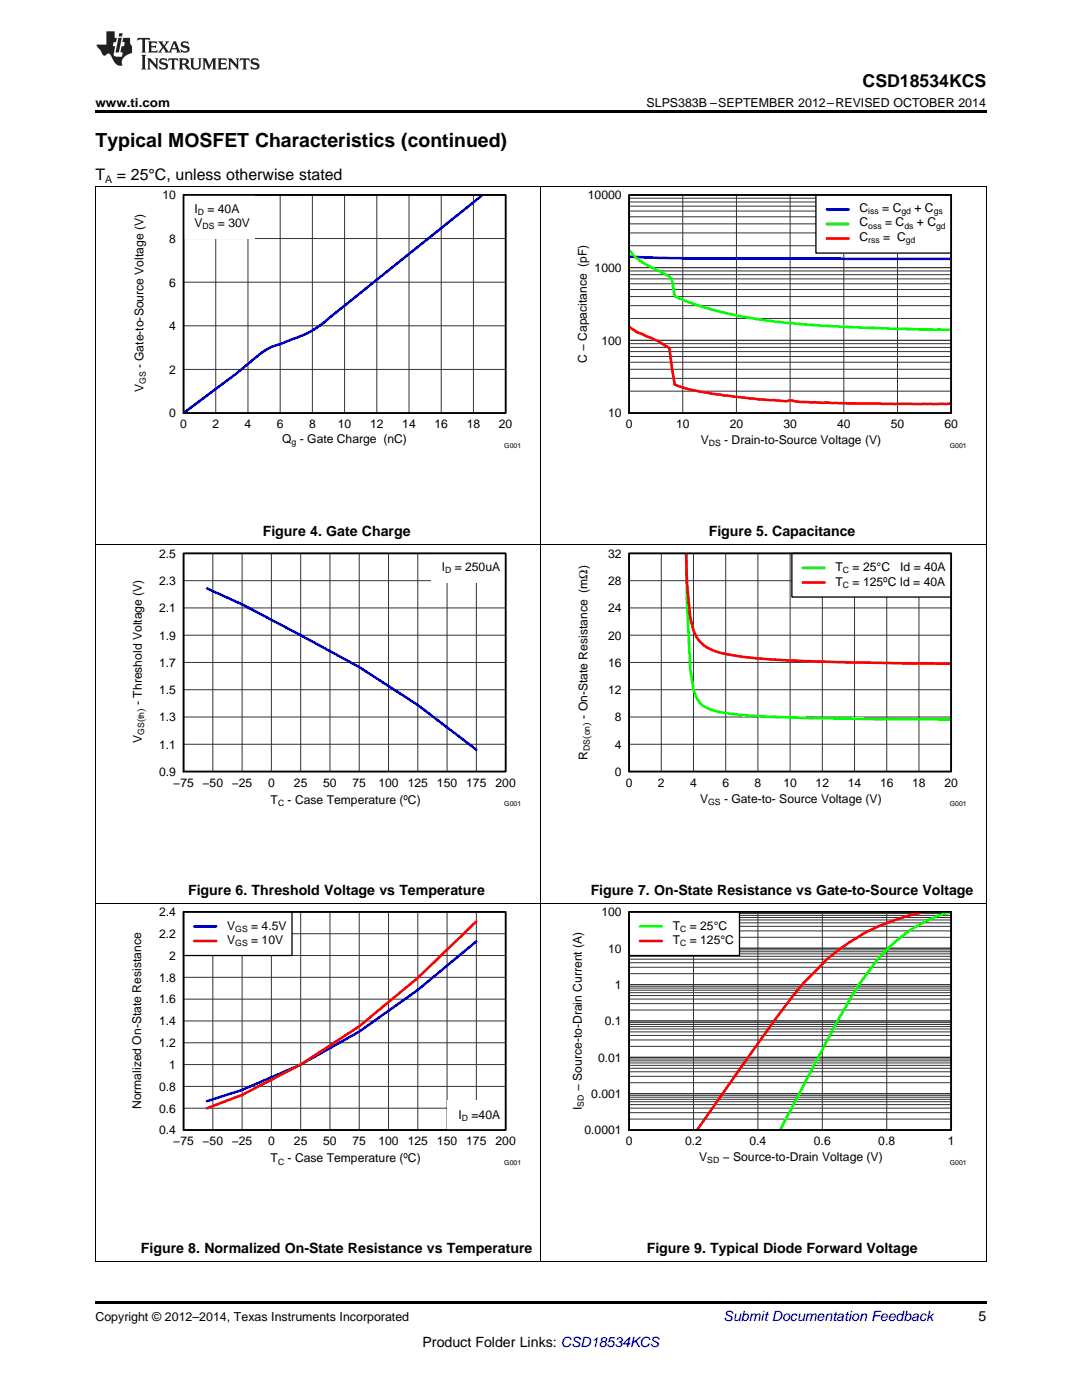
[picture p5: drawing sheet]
<svg xmlns="http://www.w3.org/2000/svg" width="216mm" height="279mm" viewBox="0 0 216 279" stroke-linecap="round" stroke-linejoin="round" font-family="sans-serif">
<path d="M19 259.7h177.8v.5h-177.8z" fill="#000"/>
<path d="M19.1 180.3v71.6M107.9 180.3v71.6M196.8 180.3v71.6M19 251.8h177.8" fill="none" stroke="#000" stroke-width=".2"/>
<path d="M36.6 182h64.3v43.5h-64.3z" fill="none" stroke="#000" stroke-width=".26"/>
<g fill="none" stroke="#333" stroke-width=".2">
<path d="M36.6 182h64.3v43.5h-64.3zM36.6 199.4h64.3M36.6 195h64.3M36.6 190.7h64.3M36.6 186.3h64.3M42.5 182v43.5M48.3 182v43.5M54.2 182v43.5M60 182v43.5M65.8 182v43.5M71.7 182v43.5M77.5 182v43.5"/>
<path d="M83.4 182v43.5M89.2 182v43.5M95.1 182v43.5M36.6 216.8h64.3M36.6 212.5h64.3M36.6 208.1h64.3M36.6 203.8h64.3M36.6 221.2h64.3"/>
</g>
<path d="M95.1 187.9l-11.7 9.7-11.7 8.3-11.7 6.6-11.7 5-7 2.3" fill="none" stroke="#00f" stroke-width=".52"/>
<path d="M95.1 183.9l-11.7 11.3-11.7 9.6-11.7 7.7-11.7 6-7 2.7" fill="none" stroke="#f00" stroke-width=".52"/>
<path d="M36.6 182h21.7v8.7h-21.7z" fill="#fff"/>
<path d="M36.6 182h21.7v8.7h-21.7z" fill="none" stroke="#000" stroke-width=".26"/>
<path d="M38.8 184.9h4.4" fill="none" stroke="#00f" stroke-width=".52"/>
<path d="M38.8 187.8h4.4" fill="none" stroke="#f00" stroke-width=".52"/>
<path d="M89.3 219.7h11.6v5.8h-11.6z" fill="#fff"/>
<path d="M36.6 182h64.3v43.5h-64.3z" fill="none" stroke="#000" stroke-width=".35"/>
<path d="M125.5 182h64.3v43.5h-64.3z" fill="none" stroke="#000" stroke-width=".26"/>
<g fill="none" stroke="#333" stroke-width=".2">
<path d="M125.5 182h64.3v43.5h-64.3zM125.5 199.4h64.3M125.5 198.7h64.3M125.5 198.1h64.3M125.5 197.6h64.3M125.5 197.2h64.3M125.5 196.8h64.3M125.5 196.5h64.3M125.5 194.3h64.3M125.5 193h64.3M125.5 192.1h64.3M125.5 191.4h64.3"/>
<path d="M125.5 190.9h64.3M125.5 190.4h64.3M125.5 189.9h64.3M125.5 189.6h64.3M125.5 189.2h64.3M125.5 187.1h64.3M125.5 185.8h64.3M125.5 184.9h64.3M125.5 184.2h64.3M125.5 183.6h64.3M125.5 183.1h64.3M125.5 182.7h64.3"/>
<path d="M125.5 182.3h64.3M138.4 182v43.5M151.2 182v43.5M164.1 182v43.5M176.9 182v43.5M125.5 219.9h64.3M125.5 219.4h64.3M125.5 219h64.3M125.5 218.6h64.3M125.5 218.3h64.3M125.5 216.1h64.3M125.5 214.8h64.3"/>
<path d="M125.5 213.9h64.3M125.5 213.2h64.3M125.5 212.6h64.3M125.5 212.1h64.3M125.5 211.7h64.3M125.5 211.3h64.3M125.5 211h64.3M125.5 208.8h64.3M125.5 207.5h64.3M125.5 206.6h64.3M125.5 205.9h64.3M125.5 205.4h64.3"/>
<path d="M125.5 204.9h64.3M125.5 204.5h64.3M125.5 204.1h64.3M125.5 203.8h64.3M125.5 201.6h64.3M125.5 200.3h64.3M125.5 223.3h64.3M125.5 222.1h64.3M125.5 221.2h64.3M125.5 220.4h64.3"/>
</g>
<path d="M189.7 182a29.2 29.2 0 0 0-14.6 9.4l-3.7 5.1a288.7 288.7 0 0 0-11.9 21.8l-3.8 7.2" fill="none" stroke="#0f0" stroke-width=".52"/>
<path d="M184.4 182a41 41 0 0 0-19.4 9.4l-4.9 5.1-1.8 2.2a862.4 862.4 0 0 0-19.2 26.8" fill="none" stroke="#f00" stroke-width=".52"/>
<path d="M125.5 182h22.1v8.7h-22.1z" fill="#fff"/>
<path d="M36.6 110.4h64.3v43.6h-64.3zM125.5 182h22.1v8.7h-22.1z" fill="none" stroke="#000" stroke-width=".26"/>
<path d="M127.7 184.9h4.4" fill="none" stroke="#0f0" stroke-width=".52"/>
<path d="M127.7 187.8h4.4" fill="none" stroke="#f00" stroke-width=".52"/>
<path d="M125.5 182h64.3v43.5h-64.3z" fill="none" stroke="#000" stroke-width=".35"/>
<path d="M19.1 108.8v71.5M107.9 108.8v71.5M196.8 108.8v71.5M19 180.3h177.8" fill="none" stroke="#000" stroke-width=".2"/>
<g fill="none" stroke="#333" stroke-width=".2">
<path d="M36.6 110.4h64.3v43.6h-64.3zM36.6 115.9h64.3M42.5 110.4v43.6M48.3 110.4v43.6M54.2 110.4v43.6M60 110.4v43.6M65.8 110.4v43.6M71.7 110.4v43.6M77.5 110.4v43.6M83.4 110.4v43.6M89.2 110.4v43.6M95.1 110.4v43.6"/>
<path d="M36.6 137.7h64.3M36.6 132.2h64.3M36.6 126.8h64.3M36.6 121.3h64.3M36.6 148.5h64.3M36.6 143.1h64.3"/>
</g>
<path d="M41.3 117.4l7 3.2 23.4 12.5 11.7 7.6 11.7 8.9" fill="none" stroke="#00f" stroke-width=".52"/>
<path d="M86 110.4h14.9v5.8h-14.9z" fill="#fff"/>
<path d="M36.6 110.4h64.3v43.6h-64.3z" fill="none" stroke="#000" stroke-width=".35"/>
<path d="M125.5 110.4h64.3v43.6h-64.3z" fill="none" stroke="#000" stroke-width=".26"/>
<g fill="none" stroke="#333" stroke-width=".2">
<path d="M125.5 110.4h64.3v43.6h-64.3zM125.5 115.9h64.3M132 110.4v43.6M138.4 110.4v43.6M144.8 110.4v43.6M151.2 110.4v43.6M157.7 110.4v43.6M164.1 110.4v43.6M170.5 110.4v43.6M176.9 110.4v43.6M183.4 110.4v43.6M125.5 137.7h64.3"/>
<path d="M125.5 132.2h64.3M125.5 126.8h64.3M125.5 121.3h64.3M125.5 148.5h64.3M125.5 143.1h64.3"/>
</g>
<path d="M136.9 110.4l.2 9.8 .6 13.2 .7 4.2a5.8 5.8 0 0 0 5.1 4.5 83.8 83.8 0 0 0 14.2 1.1l32.1 .4" fill="none" stroke="#0f0" stroke-width=".52"/>
<path d="M136.9 110.4l.2 6.2 .6 6.7a7.4 7.4 0 0 0 3.3 5.8l2.5 1.1a64.2 64.2 0 0 0 14.2 1.6l12.8 .4 19.3 .3" fill="none" stroke="#f00" stroke-width=".52"/>
<path d="M158 110.4h31.8v8.8h-31.8z" fill="#fff"/>
<path d="M36.6 38.9h64.3v43.5h-64.3zM158 110.4h31.8v8.8h-31.8z" fill="none" stroke="#000" stroke-width=".26"/>
<path d="M160.2 113.3h4.3" fill="none" stroke="#0f0" stroke-width=".52"/>
<path d="M160.2 116.2h4.3" fill="none" stroke="#f00" stroke-width=".52"/>
<path d="M125.5 110.4h64.3v43.6h-64.3z" fill="none" stroke="#000" stroke-width=".35"/>
<path d="M19.1 37.2v71.6M107.9 37.2v71.6M196.8 37.2v71.6M19 108.7h177.8" fill="none" stroke="#000" stroke-width=".2"/>
<g fill="none" stroke="#333" stroke-width=".2">
<path d="M36.6 38.9h64.3v43.5h-64.3zM43.1 38.9v43.5M49.5 38.9v43.5M55.9 38.9v43.5M62.3 38.9v43.5M68.8 38.9v43.5M75.2 38.9v43.5M81.6 38.9v43.5M88 38.9v43.5M94.5 38.9v43.5M36.6 56.3h64.3M36.6 47.6h64.3"/>
<path d="M36.6 73.7h64.3M36.6 65h64.3"/>
</g>
<path d="M96.3 38.9l-31.7 25.5a20 20 0 0 1-7.1 3.6l-3.2 1.2-1.9 1.1-5.3 4.3-10.5 7.8" fill="none" stroke="#00f" stroke-width=".52"/>
<path d="M36.6 38.9h14.4v8.7h-14.4z" fill="#fff"/>
<path d="M36.6 38.9h64.3v43.5h-64.3z" fill="none" stroke="#000" stroke-width=".35"/>
<path d="M125.5 38.9h64.3v43.5h-64.3z" fill="none" stroke="#000" stroke-width=".26"/>
<g fill="none" stroke="#333" stroke-width=".2">
<path d="M125.5 38.9h64.3v43.5h-64.3zM125.5 39.6h64.3M136.2 38.9v43.5M146.9 38.9v43.5M157.7 38.9v43.5M168.4 38.9v43.5M179.1 38.9v43.5M125.5 59.2h64.3M125.5 57.8h64.3M125.5 56.6h64.3M125.5 55.7h64.3M125.5 54.8h64.3"/>
<path d="M125.5 54.1h64.3M125.5 53.4h64.3M125.5 49h64.3M125.5 46.5h64.3M125.5 44.7h64.3M125.5 43.3h64.3M125.5 42.1h64.3M125.5 41.1h64.3M125.5 40.3h64.3M125.5 78.1h64.3M125.5 75.5h64.3M125.5 73.7h64.3"/>
<path d="M125.5 72.3h64.3M125.5 71.1h64.3M125.5 70.2h64.3M125.5 69.3h64.3M125.5 68.6h64.3M125.5 67.9h64.3M125.5 63.6h64.3M125.5 61h64.3"/>
</g>
<path d="M125.5 51.2l5.9 .3 10.2 .1 48.2 .1" fill="none" stroke="#00f" stroke-width=".52"/>
<path d="M125.5 50a14.2 14.2 0 0 0 5.9 4l2.2 1.2 .5 .6 .5 3.3a60.8 60.8 0 0 0 16.6 4.6l5.4 .7 9.6 .7 12.3 .5 11.3 .2" fill="none" stroke="#0f0" stroke-width=".52"/>
<path d="M125.5 65.2a13.4 13.4 0 0 0 4.3 2.2l1.6 .7 2.2 1.4 1 7.3a45.3 45.3 0 0 0 11.3 2.3l5.3 .6 5.9 .4a3.9 3.9 0 0 1 2.2 .1l4.8 .2 14.4 .2 11.3-.1" fill="none" stroke="#f00" stroke-width=".52"/>
<path d="M162.8 38.9h27v11.6h-27z" fill="#fff"/>
<path d="M162.8 38.9h27v11.6h-27z" fill="none" stroke="#000" stroke-width=".26"/>
<path d="M165 41.8h4.3" fill="none" stroke="#00f" stroke-width=".52"/>
<path d="M165 44.7h4.3" fill="none" stroke="#0f0" stroke-width=".52"/>
<path d="M165 47.6h4.3" fill="none" stroke="#f00" stroke-width=".52"/>
<path d="M125.5 38.9h64.3v43.5h-64.3z" fill="none" stroke="#000" stroke-width=".35"/>
<path d="M19 37.2h177.8" fill="none" stroke="#000" stroke-width=".2"/>
<path d="M19 22h177.8v.5h-177.8z" fill="#000"/>
<g fill="#231f20">
<path d="M27.5 7.6l-.1 .5 .4-.2h.6v.1v2.1l-.2 .4h1l-.3-.4v-2.1l.1-.1h.5l.5 .2-.2-.5zM29.5 8.3l.2 .3v1.5l-.2 .4h1.8l.2-.6a1.04 1.04 0 0 1-1.3 .2v-.7h.6l.3 .2v-.6l-.3 .2h-.6v-.6l.8-.1 .4 .3-.2-.5zM31.5 8.3l.9 1.1-.9 1.1h.8l-.2-.2 .5-.7 .4 .7-.2 .2h1.5l-.1-.2 .1-.4h.9l.1 .4-.2 .2h1l-.3-.3-.7-1.9h-.5l-.9 2-.8-1 .9-1h-.8l.1 .3-.3 .5-.4-.6 .2-.2zM34.7 8.6l.4 1h-.7zM36.3 8.4a.63 .63 0 0 0-.2 .7 .63 .63 0 0 0 .6 .4l.6 .2 .1 .2a.75 .75 0 0 1-.7 .4 .75 .75 0 0 1-.6-.5l.1 .7 .1-.1a1.11 1.11 0 0 0 1.5-.6 1.13 1.13 0 0 0-1.2-.8l-.1-.4a1.04 1.04 0 0 1 1.2 .2l-.2-.5-.1 .1-.5-.2zM28.2 10.9l.2 .4v2.2l-.2 .4h1l-.3-.4v-2.2l.3-.4zM29.3 11.6l.3 .4v1.5l-.3 .4h.8l-.2-.4v-1.3l1.5 1.7v-1.9l.2-.4h-.7l.2 .4v.9l-1.1-1.3zM32 11.8a.62 .62 0 0 0-.2 .7 .62 .62 0 0 0 .6 .4l.6 .1 .1 .3a.76 .76 0 0 1-.7 .3 .76 .76 0 0 1-.6-.4l.1 .7 .1-.1a1.11 1.11 0 0 0 1.5-.6 1.13 1.13 0 0 0-1.2-.8l-.1-.4a1.04 1.04 0 0 1 1.2 .2l-.2-.6-.1 .1-.5-.1zM33.7 11.6l-.2 .6a.61 .61 0 0 1 .8-.3v1.6l-.2 .4h.9l-.2-.4v-1.6a.63 .63 0 0 1 .8 .3l-.2-.6zM35.6 11.6l.3 .4v1.5l-.3 .4h1l-.2-.2v-.8l.5 .2a.76 .76 0 0 0 1.2 .7l-1-1a.58 .58 0 0 0 .6-.5 .58 .58 0 0 0-.5-.6zM36.4 11.9h.1a.45 .45 0 0 1 .5 .1 .45 .45 0 0 1 .1 .5l-.7 .2zM37.9 11.6l.2 .2a2.17 2.17 0 0 0 .3 1.9 .99 .99 0 0 0 1.6-.6v-1.1l.2-.4h-.7l.2 .2a1.92 1.92 0 0 1-.2 1.8 .6 .6 0 0 1-.9-.5v-1.1l.2-.4zM40.4 11.6l.2 .4v1.5l-.2 .4h.7l-.2-.4v-1.4l.8 1.8 .8-1.8v1.4l-.2 .4h.9l-.2-.4v-1.5l.2-.4h-.8l-.6 1.5-.6-1.5zM43.4 11.6l.2 .4v1.5l-.2 .4h1.8l.2-.6a1.04 1.04 0 0 1-1.3 .1v-.6h.5l.4 .2v-.6l-.4 .2h-.5v-.7h.8l.3 .3-.1-.6zM45.5 11.6l.2 .4v1.5l-.2 .4h.7l-.2-.4v-1.3l1.5 1.7v-1.9l.2-.4h-.7l.2 .4v.9l-1.1-1.3zM47.9 11.6l-.1 .6a.61 .61 0 0 1 .8-.3v1.6l-.3 .4h1l-.3-.4 .1-1.6a.63 .63 0 0 1 .7 .3l-.1-.6zM50.2 11.8a.62 .62 0 0 0-.2 .7 .62 .62 0 0 0 .6 .4l.6 .1 .2 .3a.76 .76 0 0 1-.8 .3 .76 .76 0 0 1-.6-.4l.1 .7 .2-.1a1.11 1.11 0 0 0 1.5-.6 1.13 1.13 0 0 0-1.3-.8l-.1-.4a1.04 1.04 0 0 1 1.2 .2l-.1-.6-.2 .1-.5-.1z"/>
<path d="M21.2 6.3v2.6h-1.9l.1 .4 .7 .9a.91 .91 0 0 0 1 .8 .56 .56 0 0 1 .5-.3 .56 .56 0 0 1 .5 .3l.4 .8a1.53 1.53 0 0 0 1.9 1.2 1.54 1.54 0 0 1 1-2.1l.9-.3v-1.4a1.52 1.52 0 0 1-.3-1.6h-1.4l-.2 .8h.5l-.2 .8h-.4l-.2 1v.2l.4 .1-.2 .8a1.93 1.93 0 0 1-1.6-.3l.3-1.8h-.5l.2-.8h.4l.2-.8h-.4v-1.3zM23.6 7.6l-.6 2.9h.7l.6-2.9zM23.8 6.6l-.1 .7h.6l.2-.7z"/>
</g>
<text font-size="3.9" x="19" y="29.3">Typical MOSFET Characteristics (continued)</text>
<text font-size="3.5" x="172.1" y="17.3">CSD18534KCS</text>
<g font-size="3.2">
<text x="19" y="36">T</text>
<text x="23.3" y="36">= 25°C, unless otherwise stated</text>
</g>
<g font-size="2.8">
<text x="52.4" y="107">Figure 4. Gate Charge</text>
<text x="141.4" y="107">Figure 5. Capacitance</text>
<text x="37.5" y="178.6">Figure 6. Threshold Voltage vs Temperature</text>
<text x="117.9" y="178.6">Figure 7. On-State Resistance vs Gate-to-Source Voltage</text>
<text x="28.1" y="250.1">Figure 8. Normalized On-State Resistance vs Temperature</text>
<text x="129" y="250.1">Figure 9. Typical Diode Forward Voltage</text>
<text x="195.3" y="263.6">5</text>
<text x="84.3" y="268.9">Product Folder Links: CSD18534KCS</text>
</g>
<text font-size="2.8" fill="#0000c8" x="144.4" y="263.6">Submit Documentation Feedback</text>
<g font-size="2.5">
<text x="19" y="21.4">www.ti.com</text>
<text x="129" y="21.4">SLPS383B –SEPTEMBER 2012–REVISED OCTOBER 2014</text>
<text x="19" y="263.6">Copyright © 2012–2014, Texas Instruments Incorporated</text>
</g>
<g font-size="2.4">
<text x="32.4" y="39.8">10</text>
<text x="117.3" y="39.8">10000</text>
<text x="38.8" y="42.4">I</text>
<text x="38.8" y="45.3">V</text>
<text x="41.4" y="42.4">= 40A</text>
<text x="43.5" y="45.3">= 30V</text>
<text x="171.5" y="42.3">C</text>
<text x="171.5" y="45.2">C</text>
<text x="176" y="42.3">= C</text>
<text x="176.6" y="45.2">= C</text>
<text x="182.5" y="42.3">+ C</text>
<text x="183" y="45.2">+ C</text>
<text x="33.8" y="48.5">8</text>
<text x="171.5" y="48.1">C</text>
<text x="176.2" y="48.1">= C</text>
<text x="33.8" y="57.2">6</text>
<text x="118.7" y="54.3">1000</text>
<text x="33.8" y="65.9">4</text>
<text x="120" y="68.8">100</text>
<text x="28.6" y="73.5" transform="rotate(-90 28.6 73.5)">- Gate-to-Source Voltage (V)</text>
<text x="33.8" y="74.6">2</text>
<text x="117.1" y="72.5" transform="rotate(-90 117.1 72.5)">C − Capacitance (pF)</text>
<text x="28.6" y="78.3" transform="rotate(-90 28.6 78.3)">V</text>
<text x="33.8" y="83.3">0</text>
<text x="121.3" y="83.3">10</text>
<text x="36" y="85.4">0</text>
<text x="42.4" y="85.4">2</text>
<text x="48.8" y="85.4">4</text>
<text x="55.2" y="85.4">6</text>
<text x="56.3" y="88.3">Q - Gate Charge (nC)</text>
<text x="61.7" y="85.4">8</text>
<text x="67.4" y="85.4">10</text>
<text x="73.8" y="85.4">12</text>
<text x="80.3" y="85.4">14</text>
<text x="86.7" y="85.4">16</text>
<text x="93.1" y="85.4">18</text>
<text x="99.5" y="85.4">20</text>
<text x="124.9" y="85.4">0</text>
<text x="134.9" y="85.4">10</text>
<text x="139.8" y="88.6">V</text>
<text x="144.5" y="88.6">- Drain-to-Source Voltage (V)</text>
<text x="145.6" y="85.4">20</text>
<text x="156.3" y="85.4">30</text>
<text x="167" y="85.4">40</text>
<text x="177.7" y="85.4">50</text>
<text x="188.4" y="85.4">60</text>
<text x="31.8" y="111.3">2.5</text>
<text x="88.1" y="114">I</text>
<text x="90.7" y="114">= 250uA</text>
<text x="121.3" y="111.3">32</text>
<text x="166.7" y="114">T</text>
<text x="170.1" y="114">= 25°C</text>
<text x="179.6" y="114">Id = 40A</text>
<text x="31.8" y="116.8">2.3</text>
<text x="121.3" y="116.8">28</text>
<text x="166.7" y="116.9">T</text>
<text x="170.1" y="116.9">= 125ºC Id = 40A</text>
<text x="31.8" y="122.2">2.1</text>
<text x="121.3" y="122.2">24</text>
<text x="31.8" y="127.6">1.9</text>
<text x="121.3" y="127.6">20</text>
<text x="31.8" y="133.1">1.7</text>
<text x="121.3" y="133.1">16</text>
<text x="28.3" y="140.7" transform="rotate(-90 28.3 140.7)">- Threshold Voltage (V)</text>
<text x="31.8" y="144">1.3</text>
<text x="31.8" y="138.5">1.5</text>
<text x="117.2" y="143.5" transform="rotate(-90 117.2 143.5)">- On-State Resistance (mΩ)</text>
<text x="121.3" y="138.5">12</text>
<text x="122.7" y="144">8</text>
<text x="28.3" y="148.3" transform="rotate(-90 28.3 148.3)">V</text>
<text x="31.8" y="149.4">1.1</text>
<text x="122.7" y="149.4">4</text>
<text x="31.8" y="154.8">0.9</text>
<text x="117.2" y="151.6" transform="rotate(-90 117.2 151.6)">R</text>
<text x="122.7" y="154.8">0</text>
<text x="34.6" y="157">−75</text>
<text x="40.4" y="157">−50</text>
<text x="46.3" y="157">−25</text>
<text x="53.5" y="157">0</text>
<text x="54" y="160.4">T</text>
<text x="57.4" y="160.4">- Case Temperature (ºC)</text>
<text x="58.7" y="157">25</text>
<text x="64.5" y="157">50</text>
<text x="70.3" y="157">75</text>
<text x="75.5" y="157">100</text>
<text x="81.3" y="157">125</text>
<text x="87.2" y="157">150</text>
<text x="93" y="157">175</text>
<text x="98.9" y="157">200</text>
<text x="124.9" y="157">0</text>
<text x="131.3" y="157">2</text>
<text x="137.7" y="157">4</text>
<text x="139.7" y="160.2">V</text>
<text x="144.1" y="157">6</text>
<text x="144.5" y="160.2">- Gate-to- Source Voltage (V)</text>
<text x="150.6" y="157">8</text>
<text x="156.3" y="157">10</text>
<text x="162.7" y="157">12</text>
<text x="169.2" y="157">14</text>
<text x="175.6" y="157">16</text>
<text x="182" y="157">18</text>
<text x="188.4" y="157">20</text>
<text x="31.8" y="182.9">2.4</text>
<text x="45.3" y="185.5">V</text>
<text x="50.1" y="185.5">= 4.5V</text>
<text x="120" y="182.9">100</text>
<text x="134.2" y="185.5">T</text>
<text x="137.6" y="185.5">= 25°C</text>
<text x="31.8" y="187.2">2.2</text>
<text x="33.8" y="191.6">2</text>
<text x="45.3" y="188.4">V</text>
<text x="50.1" y="188.4">= 10V</text>
<text x="121.3" y="190.1">10</text>
<text x="134.2" y="188.4">T</text>
<text x="137.6" y="188.4">= 125°C</text>
<text x="31.8" y="195.9">1.8</text>
<text x="122.7" y="197.4">1</text>
<text x="31.8" y="200.3">1.6</text>
<text x="31.8" y="209">1.2</text>
<text x="31.8" y="204.6">1.4</text>
<text x="120.7" y="204.6">0.1</text>
<text x="33.8" y="213.3">1</text>
<text x="119.3" y="211.9">0.01</text>
<text x="28.2" y="221.4" transform="rotate(-90 28.2 221.4)">Normalized On-State Resistance</text>
<text x="31.8" y="217.7">0.8</text>
<text x="116.1" y="221.5" transform="rotate(-90 116.1 221.5)">I</text>
<text x="116.1" y="217.8" transform="rotate(-90 116.1 217.8)">− Source-to-Drain Current (A)</text>
<text x="118" y="219.1">0.001</text>
<text x="31.8" y="226.4">0.4</text>
<text x="31.8" y="222">0.6</text>
<text x="91.5" y="223.3">I</text>
<text x="94.1" y="223.3">=40A</text>
<text x="116.6" y="226.4">0.0001</text>
<text x="34.6" y="228.5">−75</text>
<text x="40.4" y="228.5">−50</text>
<text x="46.3" y="228.5">−25</text>
<text x="53.5" y="228.5">0</text>
<text x="54" y="232">T</text>
<text x="57.4" y="232">- Case Temperature (ºC)</text>
<text x="58.7" y="228.5">25</text>
<text x="64.5" y="228.5">50</text>
<text x="70.3" y="228.5">75</text>
<text x="75.5" y="228.5">100</text>
<text x="81.3" y="228.5">125</text>
<text x="87.2" y="228.5">150</text>
<text x="93" y="228.5">175</text>
<text x="98.9" y="228.5">200</text>
<text x="124.9" y="228.5">0</text>
<text x="136.7" y="228.5">0.2</text>
<text x="139.5" y="231.7">V</text>
<text x="144.2" y="231.7">− Source-to-Drain Voltage (V)</text>
<text x="149.6" y="228.5">0.4</text>
<text x="162.4" y="228.5">0.6</text>
<text x="175.3" y="228.5">0.8</text>
<text x="189.1" y="228.5">1</text>
</g>
<g font-size="2.1">
<text x="21" y="36.6">A</text>
<text x="28.8" y="144.2" transform="rotate(-90 28.8 144.2)">( )</text>
<text x="117.7" y="147.4" transform="rotate(-90 117.7 147.4)">(</text>
<text x="117.7" y="144.8" transform="rotate(-90 117.7 144.8)">)</text>
</g>
<g font-size="1.7">
<text x="39.5" y="42.9">D</text>
<text x="40.4" y="45.8">DS</text>
<text x="173.3" y="42.7">iss</text>
<text x="173.3" y="45.6">oss</text>
<text x="179.9" y="42.7">gd</text>
<text x="180.5" y="45.6">ds</text>
<text x="186.3" y="42.7">gs</text>
<text x="186.8" y="45.6">gd</text>
<text x="173.3" y="48.5">rss</text>
<text x="180.7" y="48.5">gd</text>
<text x="29.1" y="76.7" transform="rotate(-90 29.1 76.7)">GS</text>
<text x="58.2" y="88.8">g</text>
<text x="141.4" y="89.1">DS</text>
<text x="88.8" y="114.4">D</text>
<text x="168.2" y="114.4">C</text>
<text x="168.2" y="117.3">C</text>
<text x="28.8" y="146.7" transform="rotate(-90 28.8 146.7)">GS th</text>
<text x="117.7" y="149.8" transform="rotate(-90 117.7 149.8)">DS on</text>
<text x="55.5" y="160.9">C</text>
<text x="141.3" y="160.6">GS</text>
<text x="46.9" y="186">GS</text>
<text x="135.7" y="186">C</text>
<text x="46.9" y="188.9">GS</text>
<text x="135.7" y="188.9">C</text>
<text x="116.5" y="220.8" transform="rotate(-90 116.5 220.8)">SD</text>
<text x="92.2" y="223.7">D</text>
<text x="55.5" y="232.4">C</text>
<text x="141.1" y="232.2">SD</text>
</g>
<g font-size="1.4">
<text x="100.6" y="89.3">G001</text>
<text x="189.5" y="89.3">G001</text>
<text x="100.6" y="160.9">G001</text>
<text x="189.5" y="160.9">G001</text>
<text x="100.6" y="232.4">G001</text>
<text x="189.5" y="232.4">G001</text>
</g>
</svg>
